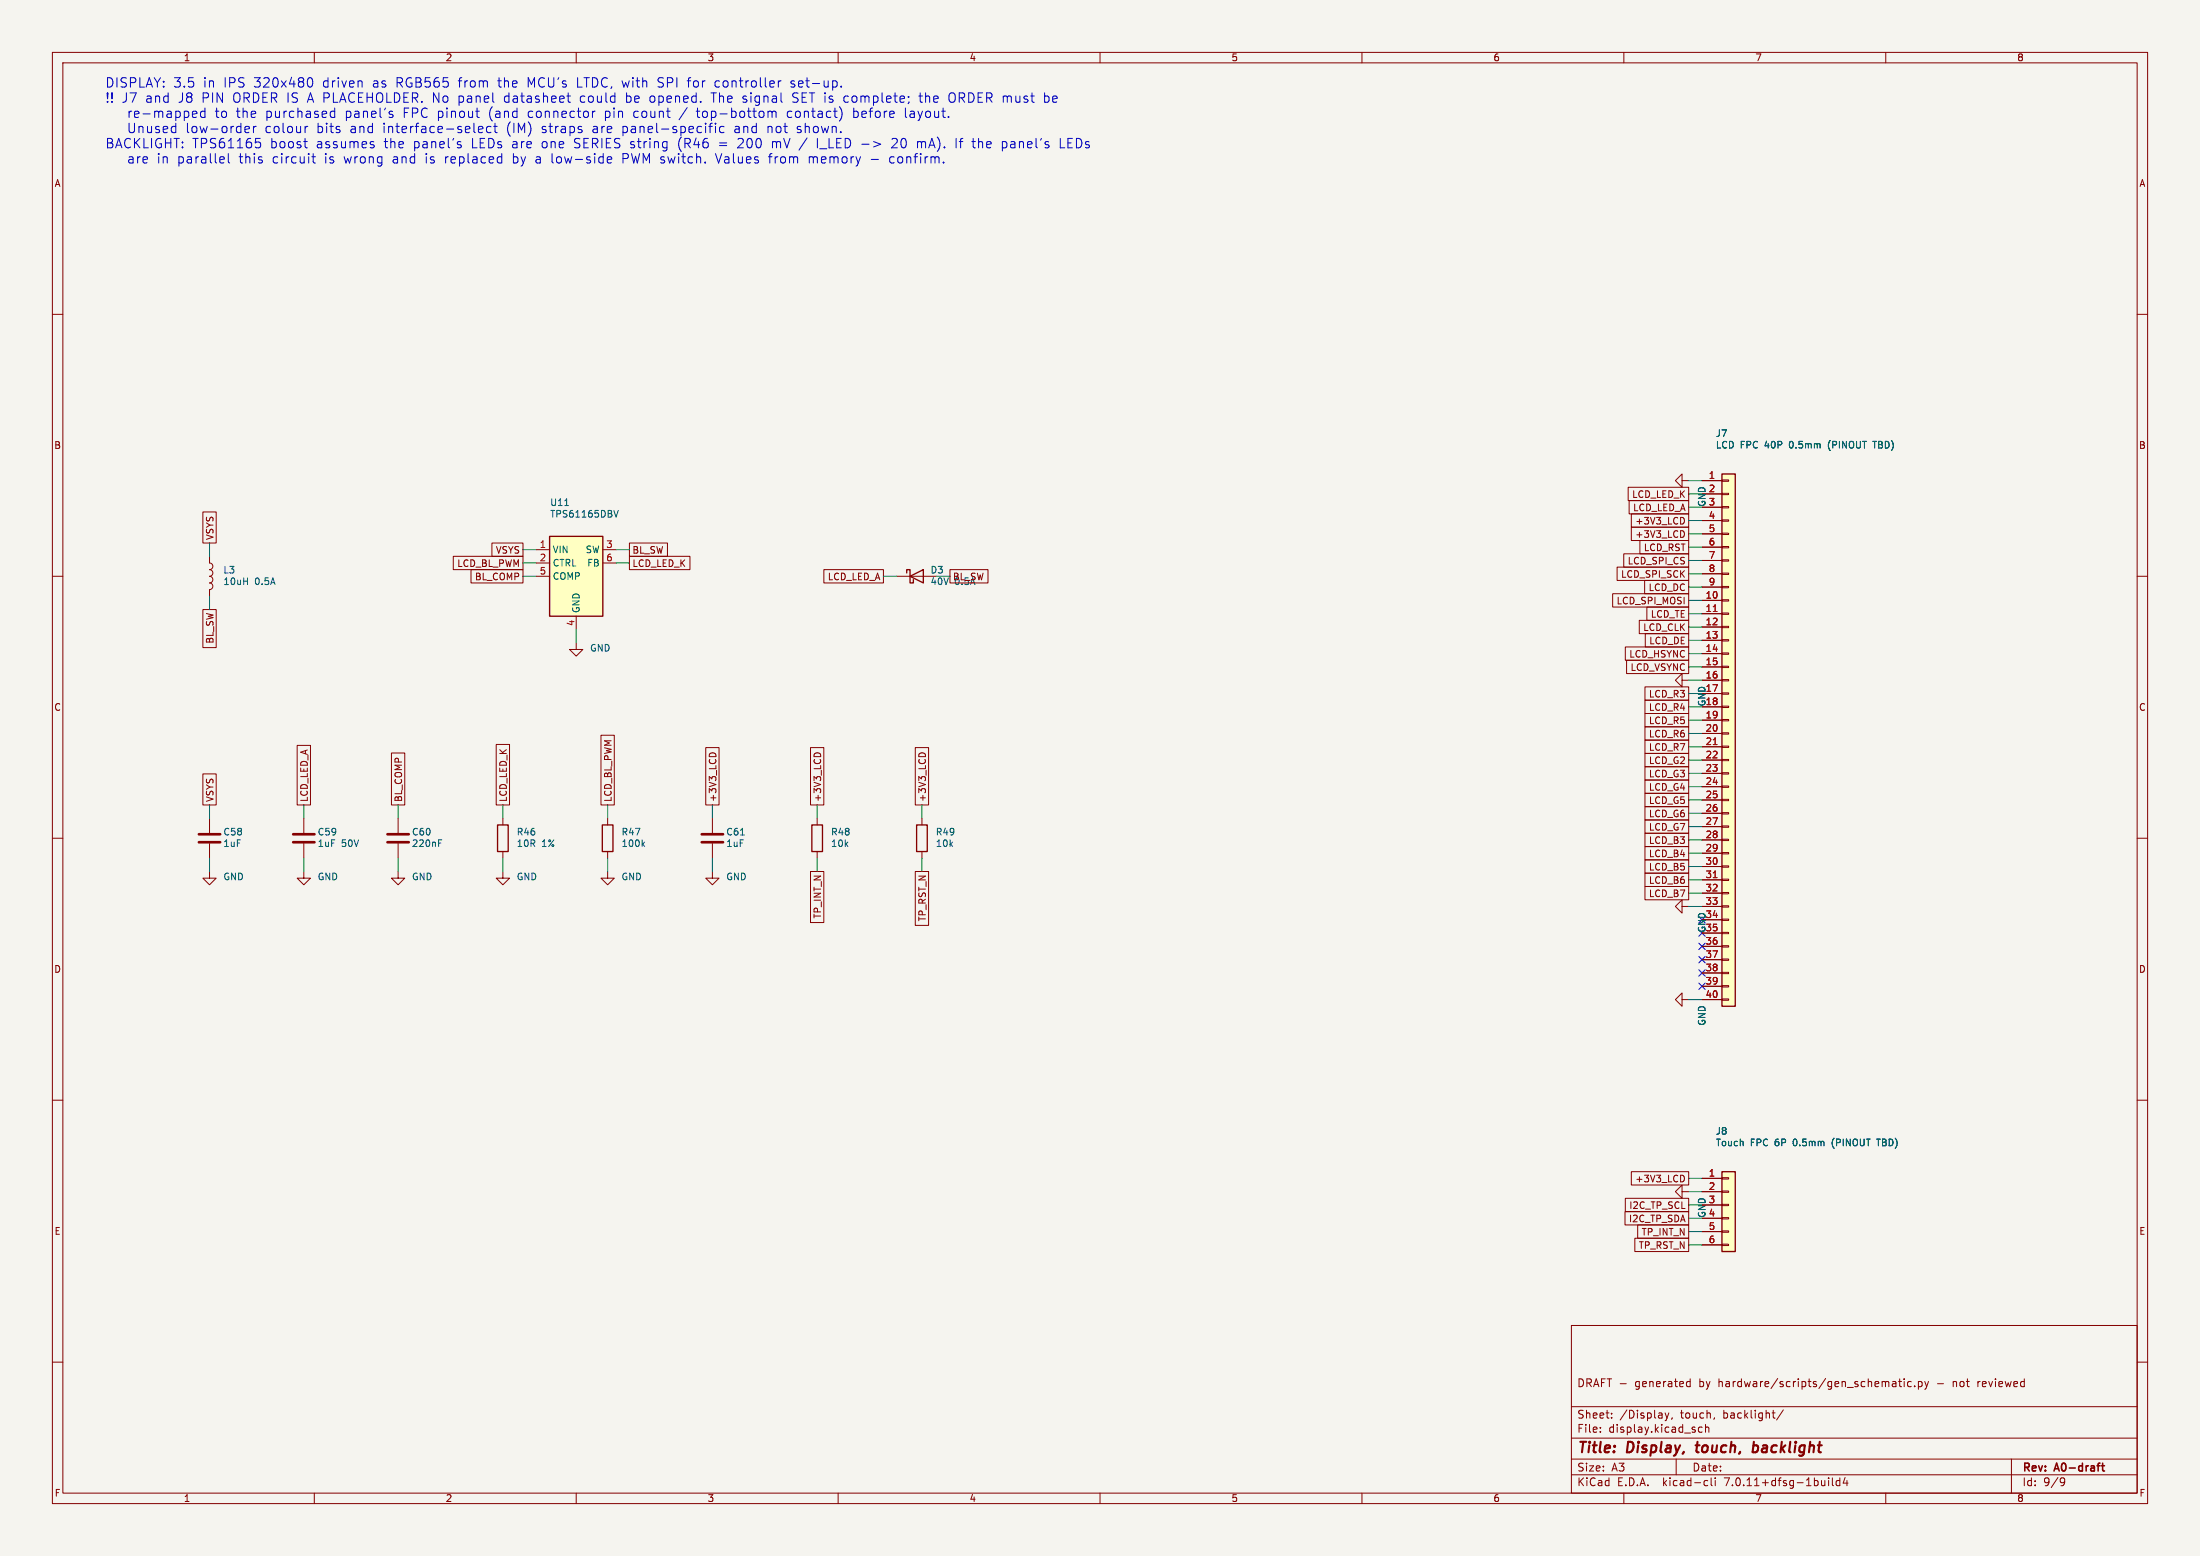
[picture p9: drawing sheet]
<svg xmlns="http://www.w3.org/2000/svg" width="420mm" height="297mm" viewBox="0 0 420 297" stroke-linecap="round" stroke-linejoin="round" font-family="sans-serif">
<path d="M0 0h420v297h-420z" fill="#f5f4ef" stroke="#f5f4ef" stroke-width=".19"/>
<g fill="none" stroke="#840000" stroke-width=".19">
<path d="M10 10h400v277h-400zM12 12h396v273h-396zM60 10v2M110 10v2M160 10v2M210 10v2M260 10v2M310 10v2M360 10v2M10 60h2M408 60h2M38.7 97.7h2.6v6h-2.6z"/>
<path d="M310.8 93h11.6v2.6h-11.6zM311 95.5h11.4v2.6h-11.4zM311.4 98.1h11v2.5h-11zM321.1 91.7v-1.2l-1.3 1.2 1.3 1.3v-1.3h1.3M321.1 98.8a.68 .68 0 0 1 .5 .6 .68 .68 0 0 1-.5 .6M324.9 91.7h3.8M324.9 94.3h3.8M324.9 96.8h3.8M324.9 99.4h3.8M328.7 99.2h1.3v.3h-1.3zM328.7 96.7h1.3v.2h-1.3zM328.7 94.2h1.3v.2h-1.3z"/>
<path d="M328.7 91.6h1.3v.3h-1.3zM10 110h2M38.7 116.4h2.6v7.2h-2.6zM40 106.2v1.3a.64 .64 0 0 1 .6 .6 .64 .64 0 0 1-.6 .6 .64 .64 0 0 1 .6 .7 .64 .64 0 0 1-.6 .6 .64 .64 0 0 1 .6 .6 .64 .64 0 0 1-.6 .7 .64 .64 0 0 1 .6 .6 .64 .64 0 0 1-.6 .6v1.3M86.5 106.2h13.3v2.5h-13.3zM89.9 108.7h9.9v2.6h-9.9zM93.9 103.6h5.9v2.6h-5.9zM102.4 110h2.5M102.4 104.9h2.5M102.4 107.5h2.5M110 117.6v2.6M115.1 104.9h2.5"/>
<path d="M115.1 107.5h2.5M120.2 106.2h11.5v2.5h-11.5zM120.2 103.6h7.2v2.6h-7.2zM157.3 108.7h11.3v2.6h-11.3zM171.2 110h7.6M181.3 108.7h7.3v2.6h-7.3zM307.9 113.3h14.5v2.6h-14.5zM308.7 108.2h13.7v2.6h-13.7zM310 105.7h12.4v2.6h-12.4zM311.4 100.6h11v2.6h-11zM312.9 118.4h9.5v2.6h-9.5zM313.1 103.2h9.3v2.5h-9.3z"/>
<path d="M314 110.8h8.4v2.5h-8.4zM314.4 115.9h8v2.5h-8zM321.1 101.3a.68 .68 0 0 1 .5 .6 .68 .68 0 0 1-.5 .7M324.9 114.6h3.8M324.9 117.1h3.8M324.9 119.7h3.8M324.9 101.9h3.8M324.9 104.4h3.8M324.9 107h3.8M324.9 109.5h3.8M324.9 112.1h3.8M328.7 119.6h1.3v.2h-1.3z"/>
<path d="M328.7 117h1.3v.3h-1.3zM328.7 114.5h1.3v.2h-1.3zM328.7 111.9h1.3v.3h-1.3zM328.7 109.4h1.3v.2h-1.3zM328.7 106.9h1.3v.2h-1.3zM328.7 104.3h1.3v.3h-1.3zM328.7 101.8h1.3v.2h-1.3zM408 110h2M110 122.7v1.3h1.3l-1.3 1.2-1.3-1.2h1.3M310.3 123.5h12.1v2.5h-12.1zM310.5 126h11.9v2.6h-11.9zM314 138.7h8.4v2.6h-8.4z"/>
<path d="M314 136.2h8.4v2.5h-8.4zM314 133.6h8.4v2.6h-8.4zM314 131.1h8.4v2.6h-8.4zM314.1 120.9h8.3v2.6h-8.3zM321.1 129.8v-1.2l-1.3 1.2 1.3 1.3v-1.3h1.3M324.9 122.2h3.8M324.9 124.8h3.8M324.9 127.3h3.8M324.9 129.8h3.8M324.9 132.4h3.8M324.9 134.9h3.8M324.9 137.5h3.8"/>
<path d="M324.9 140h3.8M328.7 139.9h1.3v.2h-1.3zM328.7 137.3h1.3v.3h-1.3zM328.7 134.8h1.3v.2h-1.3zM328.7 132.3h1.3v.2h-1.3zM328.7 129.7h1.3v.3h-1.3zM328.7 127.2h1.3v.2h-1.3zM328.7 124.6h1.3v.3h-1.3zM328.7 122.1h1.3v.2h-1.3zM10 160h2M38.7 147.7h2.6v5.9h-2.6zM40 156.2v2.8"/>
<path d="M56.7 142.3h2.6v11.3h-2.6zM58 156.2v2.8M74.7 143.7h2.6v9.9h-2.6zM76 156.2v2.8M94.7 142.1h2.6v11.5h-2.6zM96 156.2v1.3M114.7 140.3h2.6v13.3h-2.6zM116 156.2v1.3M134.7 142.7h2.6v10.9h-2.6zM135.5 143.9l.4-.2 .7 .2M136 156.2v2.8M154.7 142.7h2.6v10.9h-2.6z"/>
<path d="M155.5 143.9l.4-.2 .7 .2M156 156.2v1.3M174.7 142.7h2.6v10.9h-2.6zM175.5 143.9l.4-.2 .7 .2M176 156.2v1.3M314 141.3h8.4v2.5h-8.4zM314 151.4h8.4v2.6h-8.4zM314 154h8.4v2.5h-8.4zM314 156.5h8.4v2.6h-8.4zM314 159h8.4v2.6h-8.4zM314 148.9h8.4v2.5h-8.4zM314 146.3h8.4v2.6h-8.4z"/>
<path d="M314 143.8h8.4v2.6h-8.4zM324.9 142.5h3.8M324.9 145.1h3.8M324.9 147.6h3.8M324.9 150.2h3.8M324.9 152.7h3.8M324.9 155.2h3.8M324.9 157.8h3.8M328.7 157.7h1.3v.2h-1.3zM328.7 155.1h1.3v.3h-1.3zM328.7 152.6h1.3v.2h-1.3zM328.7 150h1.3v.3h-1.3z"/>
<path d="M328.7 147.5h1.3v.2h-1.3zM328.7 145h1.3v.2h-1.3zM328.7 142.4h1.3v.3h-1.3zM408 160h2M40 166.3v1.3h1.3l-1.3 1.3-1.3-1.3h1.3M40 161v2.8M58 166.3v1.3h1.3l-1.3 1.3-1.3-1.3h1.3M58 161v2.8M76 166.3v1.3h1.3l-1.3 1.3-1.3-1.3h1.3M76 161v2.8M96 166.3v1.3h1.3l-1.3 1.3-1.3-1.3h1.3M96 162.5v1.3"/>
<path d="M116 166.3v1.3h1.3l-1.3 1.3-1.3-1.3h1.3M116 162.5v1.3M136 166.3v1.3h1.3l-1.3 1.3-1.3-1.3h1.3M136 161v2.8M154.7 166.3h2.6v9.8h-2.6zM156 162.5v1.3M174.7 166.3h2.6v10.3h-2.6zM176 162.5v1.3M314 161.6h8.4v2.5h-8.4zM314 164.1h8.4v2.6h-8.4zM314 166.7h8.4v2.5h-8.4zM314 169.2h8.4v2.6h-8.4z"/>
<path d="M321.1 173v-1.3l-1.3 1.3 1.3 1.3v-1.3h1.3M324.9 160.3h3.8M324.9 162.9h3.8M324.9 165.4h3.8M324.9 167.9h3.8M324.9 170.5h3.8M324.9 173h3.8M324.9 175.6h3.8M324.9 178.1h3.8M328.7 178h1.3v.2h-1.3zM328.7 175.4h1.3v.3h-1.3zM328.7 172.9h1.3v.2h-1.3z"/>
<path d="M328.7 170.4h1.3v.2h-1.3zM328.7 167.8h1.3v.3h-1.3zM328.7 165.3h1.3v.2h-1.3zM328.7 162.7h1.3v.3h-1.3zM328.7 160.2h1.3v.2h-1.3zM321.1 190.8v-1.3l-1.3 1.3 1.3 1.3v-1.3h1.3M324.9 180.6h3.8M324.9 183.2h3.8M324.9 185.7h3.8M324.9 188.3h3.8M324.9 190.8h3.8M328.7 190.7h1.3v.2h-1.3z"/>
<path d="M328.7 188.1h1.3v.3h-1.3zM328.7 185.6h1.3v.2h-1.3zM328.7 183.1h1.3v.2h-1.3zM328.7 180.5h1.3v.3h-1.3zM10 210h2M408 210h2M310.2 231.3h12.2v2.5h-12.2zM310.3 228.7h12.1v2.6h-12.1zM311.4 223.6h11v2.6h-11zM312.1 236.3h10.3v2.6h-10.3zM312.6 233.8h9.8v2.6h-9.8zM321.1 227.5v-1.3l-1.3 1.3 1.3 1.2v-1.2h1.3"/>
<path d="M321.1 224.3a.68 .68 0 0 1 .5 .7 .68 .68 0 0 1-.5 .6M324.9 224.9h3.8M324.9 227.5h3.8M324.9 230h3.8M324.9 232.5h3.8M324.9 235.1h3.8M324.9 237.6h3.8M328.7 237.5h1.3v.2h-1.3zM328.7 235h1.3v.2h-1.3zM328.7 232.4h1.3v.3h-1.3zM328.7 229.9h1.3v.2h-1.3zM328.7 227.3h1.3v.3h-1.3z"/>
<path d="M328.7 224.8h1.3v.2h-1.3zM10 260h2M300 253h108v32h-108zM408 260h2M300 278.5h108M300 274.5h108M300 268.5h108M305.5 273.2v.2M305.5 272.5v.1M307.7 270.5v.2M307.7 269.8v.1M309.3 264.1h1.1"/>
<path d="M317.9 269.7l.3 1M318.2 270.7l-.3 .5M318.6 269.7l-.4 1M319.2 270.6l-.1 .3M320 278.5v3M322.1 264.6h.6M322.1 263.8h.6M322.7 263.2v1.5M324.9 272.5l-.4-.1-.3 .3 .2 .6h.5M325.6 272.5l.2-.1 .4 .1v.9M325.6 271.9v1.5M327.3 270.6l-.1 .3"/>
<path d="M338.3 269.7h.6M338.6 270.6l.3 .1M340.4 269.1l-1.2 1.9M361.7 263.7l.2 .2v.8M361.9 264l-.5 .1M361.9 264.6l-.5 .1M362.4 263.7h.6M362.7 263.2v1.3l.3 .2M363.5 263.2v.1M363.5 263.7v1M364.9 263.8l-.5-.1-.2 .3 .1 .6h.6M365.5 264.5v.2"/>
<path d="M366.2 263.8l.5-.1 .2 .3-.1 .6h-.6M366.2 263.7v1.5M367.4 263.7l.4 1M367.8 264.7l-.4 .5M368.2 263.7l-.4 1M377.6 263.7v1M377.7 263.8l-.1 .2M384 278.5v6.5M60 285v2M110 285v2M160 285v2M210 285v2"/>
<path d="M260 285v2M300 281.5h108M310 285v2M325.6 282.6l.4 .1M326 283.5l-.4 .1M326.7 282.1v1.3l.2 .2M327.4 282.1v.1M327.4 282.6v1M349.1 282.1v.1M349.1 282.6v1M349.8 282.1v1.3l.2 .2M351.2 282.7l-.4-.1-.3 .3 .2 .6h.5"/>
<path d="M351.2 282.1v1.5M352.2 282l-.3 1.1h.9M352.6 282.6v1M360 285v2M393.6 282.1l.5 .1a.99 .99 0 0 1-.4 1.4h-.3M394.2 282.7l-.3 .3h-.3"/>
</g>
<path d="M401.2 279.8h.6M401.4 279.3v1.3l.4 .2" fill="none" stroke="#840000" stroke-width=".3"/>
<path d="M323.7 275.9h.8M324.1 275.2l-.3 1.7 .3 .3M334.7 276h.8M334.8 275.2l-.2 2M335.5 277a.67 .67 0 0 1-.9 .1" fill="none" stroke="#840000" stroke-width=".4"/>
<g fill="#ffffc2" stroke="#ffffc2" stroke-width=".19">
<path d="M328.7 90.5h2.6v101.6h-2.6z"/>
<path d="M104.9 102.4h10.2v15.2h-10.2z"/>
<path d="M328.7 223.7h2.6v15.2h-2.6z"/>
</g>
<path d="M328.7 90.5h2.6v101.6h-2.6zM104.9 102.4h10.2v15.2h-10.2zM173.1 109.4v-.7h.6v2.6h.7v-.7M173.7 110l2.6-1.3v2.6zM95 157.5h2v5h-2zM115 157.5h2v5h-2zM155 157.5h2v5h-2zM175 157.5h2v5h-2zM328.7 223.7h2.6v15.2h-2.6z" fill="none" stroke="#840000" stroke-width=".25"/>
<path d="M327.1 116.7h.7M327.1 142.1h.7M327.1 167.5h.7" fill="none" stroke="#a90000" stroke-width=".19"/>
<path d="M107.8 96.5h.7M117.2 97.4l.4 1.3 .4-1.3M357.5 84.2h.7M141.4 159.4h.7M83.7 160.9h.5M83.7 160.3h.6M122.7 161.1l.4 .5M123.1 160.7l-.5 .5M358.2 217.4h.8" fill="none" stroke="#006464" stroke-width=".19"/>
<path d="M38 159.2h4M56 159.2h4M74 159.2h4M134 159.2h4M38 160.8h4M56 160.8h4M74 160.8h4M134 160.8h4" fill="none" stroke="#840000" stroke-width=".51"/>
<g fill="none" stroke="#0000c2" stroke-width=".19">
<path d="M58.9 14.9l.4-.1a1.12 1.12 0 0 1 0 1.8l-.4-.1M108.2 18.3h.7M108.7 19.5h.2M119.6 17.7v1.8M119.6 19.4l.2 .1M119.8 18.3l-.2 .1M124.2 18.4l-.1 .3v.5l.1 .2M125.6 16.5l.3 .1M125.7 15v.5M131.2 15.4h.7M135.7 17.7h1.1M136.8 15.4l-.3 .4v.5l.3 .3"/>
<path d="M149.1 15.4l-.4 .2M151 16.5l.5 .1M151.3 19.4l.7 .1M151.3 18.2l.2 .3 .5 .2M151.5 15.4h-.3l-.2 .3 .1 .2 .4 .1M160.6 16.5v.1M161.3 19.4l.5 .1M161.8 18.3l-.5 .1M175.4 18.3h.7M175.7 17.7v1.6l.1 .1 .3 .1M181.2 19.3a.61 .61 0 0 0 .9 .1M182.1 17.8a.61 .61 0 0 0-.9 .2"/>
<path d="M199.4 18.4l.5-.1 .4 .4v.5l-.2 .2h-.7M199.4 17.7v1.8M37 21.2l.5 .1 .1 .4-.9 .1M37.5 22.3l-.5 .1M39.1 21.3l-.5-.1-.3 .4v.5l.1 .2h.7M39.1 20.6v1.8M43.6 29.3v1.6l.2 .2M46.8 25.2h.7M46.8 24.2l.6-.1 .1 .1 .1 .3-.8 .2M48.4 24.1v1.2M48.8 26.4h.9M48.9 24.1l-.3 .1-.2 .3"/>
<path d="M49 27.1h.4l.4 .3-.1 .6-.3 .2h-.4M58 27h.7M58.5 28.2h.2M58.6 24.1l-.2 .1M59.5 29.9h.7M59.8 29.3v1.6l.1 .1 .3 .1M63.4 21.2l.5 .1M63.9 22.3l-.5 .1M63.9 20.6v1.8M71.2 27.6l.2 .3-.2 .3M71.2 27l.2 .1M74.8 21.8l.2 .3-.2 .3"/>
<path d="M74.8 21.2l.2 .1M87.6 27.6l.4 .1 .1 .3-.3 .2h-.3M87.6 27l.4 .1M91.3 25.1l.3 .2 .5-.1M91.3 24.4l.3-.3h.3l.3 .3v.1l-.9 .2M93.2 24.1l-.3 .4v.5l.3 .3 .5-.1M93.6 24.1l.1 .1M94.5 23.5v1.6l.1 .1 .3 .1M98 29.3v1.8M98 31l.2 .1M98.2 29.9l-.2 .1M102.6 29.9l-.2 .1"/>
<path d="M102.6 30.4a.35 .35 0 0 0-.3 .4 .35 .35 0 0 0 .3 .3M113.6 21.2l-.3 .1M116.7 31l-.5 .1M116.7 30l.1 .3-.9 .2M118.9 29.3v1.8M118.9 30.3h.7M121.1 21.4v.9M131.2 20.5l-1.6 2.4M133.2 20.6v1.6l.2 .2M136.6 29.3l.6 1.8 .6-1.8M136.6 24.1v1.2M137.7 24.1l-.3 .4v.5l.3 .3 .5-.1"/>
<path d="M138 24.1l.2 .1M140.4 24.7v.5M141.8 27.2l-1 1h1.1M146.6 24.1v1.2M146.7 29.9h.7M146.9 24.1l-.3 .2M147.3 21.3l.1 .2M147.4 29.3l-.4 .1v.2v1.5M147.4 21.5v.9M147.5 27v1.2M147.5 21.3l-.1 .2M147.7 27l-.2 .2"/>
<path d="M148.1 21.3l.1 1.1M150.6 21.2l-.3 .4v.5l.3 .3M152.2 25.2l.5 .1M152.4 24.1l-.2 .3 .2 .3M154.5 30.1l.5-.2 .3 .3M154.5 29.9v1.2M156 26.4v1.8M163 22.3l.5 .1M163 20.6v1.8M163.2 21.2l-.2 .1M166.3 30.4h1.4M170.7 30l-.5-.1-.4 .4v.5l.2 .2h.7"/>
<path d="M171 26.4h-.5l-.2 .2M171.2 27.2l-1 1h1.1M172.8 20.6v1.6l.3 .2M175.2 27v1.2M175.8 27.1l-.4-.1-.2 .2M182.5 26.4v1.8M183.1 27h.7M185.5 27h.7M186 28.2h.2M191.5 27l.5 .1 .2 .3-.1 .6-.6 .2M202.4 26.4v1.8h.9"/>
</g>
<g fill="none" stroke="#009600" stroke-width=".19">
<path d="M322.4 91.7h2.5M322.4 99.4h2.5M322.4 96.8h2.5M322.4 94.3h2.5M40 103.7v2.5M40 113.8v2.6M99.8 104.9h2.6M99.8 110h2.6M99.8 107.5h2.6M117.6 104.9h2.6M117.6 107.5h2.6M168.6 110h2.6"/>
<path d="M178.8 110h2.5M322.4 114.6h2.5M322.4 119.7h2.5M322.4 117.1h2.5M322.4 101.9h2.5M322.4 104.4h2.5M322.4 112.1h2.5M322.4 109.5h2.5M322.4 107h2.5M110 120.2v2.5M322.4 132.4h2.5M322.4 137.5h2.5"/>
<path d="M322.4 134.9h2.5M322.4 129.8h2.5M322.4 127.3h2.5M322.4 124.8h2.5M322.4 140h2.5M322.4 122.2h2.5M40 153.6v2.6M58 153.6v2.6M76 153.6v2.6M96 153.6v2.6M116 153.6v2.6M136 153.6v2.6"/>
<path d="M156 153.6v2.6M176 153.6v2.6M322.4 155.2h2.5M322.4 157.8h2.5M322.4 150.2h2.5M322.4 142.5h2.5M322.4 152.7h2.5M322.4 147.6h2.5M322.4 145.1h2.5M40 163.8v2.5M58 163.8v2.5M76 163.8v2.5"/>
<path d="M96 163.8v2.5M116 163.8v2.5M136 163.8v2.5M156 163.8v2.5M176 163.8v2.5M322.4 165.4h2.5M322.4 173h2.5M322.4 170.5h2.5M322.4 167.9h2.5M322.4 162.9h2.5M322.4 160.3h2.5M322.4 190.8h2.5"/>
<path d="M322.4 232.5h2.5M322.4 235.1h2.5M322.4 227.5h2.5M322.4 237.6h2.5M322.4 224.9h2.5M322.4 230h2.5"/>
</g>
<path d="M324.3 177.5l1.2 1.2M325.5 177.5l-1.2 1.2M324.3 180l1.2 1.2M324.3 182.6l1.2 1.2M324.3 185.1l1.2 1.2M324.3 187.7l1.2 1.2M325.5 180l-1.2 1.2M325.5 182.6l-1.2 1.2M325.5 185.1l-1.2 1.2M325.5 187.7l-1.2 1.2" fill="none" stroke="#000084" stroke-width=".19"/>
<g font-size="2.8" fill="#840000">
<text x="301" y="277.9">Title:</text>
<text x="310.6" y="277.9">Display,</text>
<text x="324.7" y="277.9">touch,</text>
<text x="336.2" y="277.9">backlight</text>
</g>
<g font-size="2.5" fill="#0000c2">
<text x="20" y="17">DISPLAY: 3.5</text>
<text x="38.8" y="17">in</text>
<text x="42.7" y="17">IPS</text>
<text x="48.6" y="17">320x480</text>
<text x="61.8" y="17">driven</text>
<text x="71.4" y="17">as</text>
<text x="76" y="17">RGB565</text>
<text x="88" y="17">from</text>
<text x="95.6" y="17">the</text>
<text x="101.3" y="17">MCU's</text>
<text x="110.8" y="17">LTDC, with</text>
<text x="126.4" y="17">SPI</text>
<text x="132.3" y="17">for</text>
<text x="137.5" y="17">controller</text>
<text x="152.1" y="17">set-up.</text>
<text x="20" y="19.9">!!</text>
<text x="23.2" y="19.9">J7</text>
<text x="24.4" y="22.8">re-mapped</text>
<text x="27.7" y="19.9">and</text>
<text x="34.1" y="19.9">J8</text>
<text x="38.6" y="19.9">PIN</text>
<text x="41.2" y="22.8">to</text>
<text x="44.7" y="19.9">ORDER IS A PLACEHOLDER. No</text>
<text x="45.3" y="22.8">the</text>
<text x="51" y="22.8">purchased</text>
<text x="66.3" y="22.8">panel's</text>
<text x="77.4" y="22.8">FPC pinout</text>
<text x="88.1" y="19.9">panel</text>
<text x="93.9" y="22.8">(and</text>
<text x="96.9" y="19.9">datasheet</text>
<text x="101.5" y="22.8">connector</text>
<text x="111.5" y="19.9">could</text>
<text x="116.2" y="22.8">pin</text>
<text x="120.3" y="19.9">be</text>
<text x="121.8" y="22.8">count</text>
<text x="125" y="19.9">opened.</text>
<text x="134.1" y="22.8">top-bottom</text>
<text x="136.9" y="19.9">The signal</text>
<text x="151.4" y="22.8">contact)</text>
<text x="152.5" y="19.9">SET is</text>
<text x="162.5" y="19.9">complete;</text>
<text x="164.1" y="22.8">before</text>
<text x="174.1" y="22.8">layout.</text>
<text x="177.1" y="19.9">the</text>
<text x="182.8" y="19.9">ORDER must</text>
<text x="201.1" y="19.9">be</text>
<text x="20" y="28.6">BACKLIGHT: TPS61165</text>
<text x="24.4" y="25.7">Unused</text>
<text x="35.6" y="25.7">low-order</text>
<text x="50.8" y="25.7">colour</text>
<text x="51.6" y="28.6">boost</text>
<text x="60.4" y="28.6">assumes</text>
<text x="60.8" y="25.7">bits</text>
<text x="67.2" y="25.7">and</text>
<text x="73.4" y="28.6">the</text>
<text x="73.6" y="25.7">interface-select</text>
<text x="79.1" y="28.6">panel's</text>
<text x="90.3" y="28.6">LEDs are</text>
<text x="97.2" y="25.7">(IM)</text>
<text x="103.8" y="28.6">one</text>
<text x="104" y="25.7">straps</text>
<text x="110.1" y="28.6">SERIES string</text>
<text x="113.8" y="25.7">are</text>
<text x="119.6" y="25.7">panel-specific</text>
<text x="130.1" y="28.6">(R46</text>
<text x="138" y="28.6">=</text>
<text x="141.1" y="25.7">and</text>
<text x="141.7" y="28.6">200</text>
<text x="147.4" y="25.7">not</text>
<text x="148.3" y="28.6">mV /</text>
<text x="153.2" y="25.7">shown.</text>
<text x="157.1" y="28.6">I_LED -&gt;</text>
<text x="171.6" y="28.6">20</text>
<text x="176.5" y="28.6">mA).</text>
<text x="183.9" y="28.6">If</text>
<text x="187.3" y="28.6">the</text>
<text x="193" y="28.6">panel's</text>
<text x="204.1" y="28.6">LEDs</text>
<text x="24.4" y="31.5">are</text>
<text x="30.2" y="31.5">in</text>
<text x="34.1" y="31.5">parallel</text>
<text x="46" y="31.5">this</text>
<text x="52.4" y="31.5">circuit</text>
<text x="62.4" y="31.5">is</text>
<text x="66.2" y="31.5">wrong</text>
<text x="75.6" y="31.5">and</text>
<text x="81.9" y="31.5">is</text>
<text x="85.7" y="31.5">replaced</text>
<text x="98.7" y="31.5">by</text>
<text x="103.2" y="31.5">a low-side</text>
<text x="120" y="31.5">PWM switch.</text>
<text x="138.1" y="31.5">Values</text>
<text x="148.3" y="31.5">from</text>
<text x="155.9" y="31.5">memory</text>
<text x="171.5" y="31.5">confirm.</text>
</g>
<g font-size="2.1" fill="#840000">
<text x="301" y="265">DRAFT -</text>
<text x="312.2" y="265">generated</text>
<text x="324.5" y="265">by</text>
<text x="328.3" y="265">hardware/scripts/gen_schematic.py</text>
<text x="370.2" y="265">-</text>
<text x="373.4" y="265">not</text>
<text x="378.2" y="265">reviewed</text>
<text x="301" y="273.7">File:</text>
<text x="301" y="271">Sheet:</text>
<text x="307.1" y="273.7">display.kicad_sch</text>
<text x="309.2" y="271">/Display,</text>
<text x="320.9" y="271">touch,</text>
<text x="329.1" y="271">backlight/</text>
<text x="301" y="281.1">Size:</text>
<text x="307.6" y="281.1">A3</text>
<text x="323" y="281.1">Date:</text>
<text x="386" y="281.3">Rev:</text>
<text x="392.4" y="281.3">A0-draft</text>
<text x="301" y="283.9">KiCad</text>
<text x="308.7" y="283.9">E.D.A.</text>
<text x="317.6" y="283.9">kicad-cli</text>
<text x="329.5" y="283.9">7.0.11+dfsg-1build4</text>
<text x="386" y="283.9">Id:</text>
<text x="390.1" y="283.9">9/9</text>
</g>
<g font-size="1.8" fill="#840000">
<text x="35" y="11.9">1</text>
<text x="85" y="11.9">2</text>
<text x="135" y="11.9">3</text>
<text x="185" y="11.9">4</text>
<text x="235" y="11.9">5</text>
<text x="285" y="11.9">6</text>
<text x="335" y="11.9">7</text>
<text x="385" y="11.9">8</text>
<text x="10.3" y="35.9">A</text>
<text x="408.3" y="35.9">A</text>
<text x="10.3" y="85.9">B</text>
<text x="408.2" y="85.9">B</text>
<text x="311.5" y="95.2">LCD_LED_K</text>
<text x="311.7" y="97.8">LCD_LED_A</text>
<text x="312.1" y="100.3">+3V3_LCD</text>
<text x="41" y="103.2" transform="rotate(-90 41 103.2)">VSYS</text>
<text x="94.6" y="105.9">VSYS</text>
<text x="120.6" y="105.9">BL_SW</text>
<text x="310.6" y="107.9">LCD_SPI_CS</text>
<text x="312.1" y="102.9">+3V3_LCD</text>
<text x="313.7" y="105.4">LCD_RST</text>
<text x="87.2" y="108.4">LCD_BL_PWM</text>
<text x="90.6" y="111">BL_COMP</text>
<text x="120.6" y="108.4">LCD_LED_K</text>
<text x="157.9" y="111">LCD_LED_A</text>
<text x="181.8" y="111">BL_SW</text>
<text x="182.2" y="111.9">0.5A</text>
<text x="309.4" y="110.5">LCD_SPI_SCK</text>
<text x="314.6" y="113">LCD_DC</text>
<text x="308.5" y="115.6">LCD_SPI_MOSI</text>
<text x="315" y="118.1">LCD_TE</text>
<text x="41" y="123" transform="rotate(-90 41 123)">BL_SW</text>
<text x="310.9" y="125.7">LCD_HSYNC</text>
<text x="313.6" y="120.6">LCD_CLK</text>
<text x="314.7" y="123.2">LCD_DE</text>
<text x="311.2" y="128.3">LCD_VSYNC</text>
<text x="10.3" y="135.9">C</text>
<text x="314.7" y="135.9">LCD_R4</text>
<text x="314.7" y="133.3">LCD_R3</text>
<text x="408.2" y="135.9">C</text>
<text x="314.7" y="141">LCD_R6</text>
<text x="314.7" y="143.5">LCD_R7</text>
<text x="314.7" y="138.4">LCD_R5</text>
<text x="314.7" y="148.6">LCD_G3</text>
<text x="314.7" y="146">LCD_G2</text>
<text x="41" y="153.2" transform="rotate(-90 41 153.2)">VSYS</text>
<text x="59" y="153.2" transform="rotate(-90 59 153.2)">LCD_LED_A</text>
<text x="77" y="153.2" transform="rotate(-90 77 153.2)">BL_COMP</text>
<text x="97" y="153.2" transform="rotate(-90 97 153.2)">LCD_LED_K</text>
<text x="117" y="153.2" transform="rotate(-90 117 153.2)">LCD_BL_PWM</text>
<text x="137" y="153.2" transform="rotate(-90 137 153.2)">+3V3_LCD</text>
<text x="157" y="153.2" transform="rotate(-90 157 153.2)">+3V3_LCD</text>
<text x="177" y="153.2" transform="rotate(-90 177 153.2)">+3V3_LCD</text>
<text x="314.7" y="153.7">LCD_G5</text>
<text x="314.7" y="151.1">LCD_G4</text>
<text x="314.7" y="156.2">LCD_G6</text>
<text x="314.7" y="158.7">LCD_G7</text>
<text x="314.7" y="161.3">LCD_B3</text>
<text x="314.7" y="163.8">LCD_B4</text>
<text x="314.7" y="166.4">LCD_B5</text>
<text x="314.7" y="168.9">LCD_B6</text>
<text x="314.7" y="171.4">LCD_B7</text>
<text x="157" y="175.4" transform="rotate(-90 157 175.4)">TP_INT_N</text>
<text x="177" y="176" transform="rotate(-90 177 176)">TP_RST_N</text>
<text x="10.3" y="185.9">D</text>
<text x="408.2" y="185.9">D</text>
<text x="312.1" y="225.9">+3V3_LCD</text>
<text x="310.9" y="233.5">I2C_TP_SDA</text>
<text x="310.9" y="231">I2C_TP_SCL</text>
<text x="10.3" y="235.9">E</text>
<text x="312.8" y="238.6">TP_RST_N</text>
<text x="313.3" y="236">TP_INT_N</text>
<text x="408.3" y="235.9">E</text>
<text x="10.3" y="285.9">F</text>
<text x="35" y="286.9">1</text>
<text x="85" y="286.9">2</text>
<text x="135" y="286.9">3</text>
<text x="185" y="286.9">4</text>
<text x="235" y="286.9">5</text>
<text x="285" y="286.9">6</text>
<text x="335" y="286.9">7</text>
<text x="385" y="286.9">8</text>
<text x="408.3" y="285.9">F</text>
</g>
<g font-size="1.8" fill="#006464">
<text x="327.5" y="83.6">J7</text>
<text x="327.5" y="85.8">LCD FPC</text>
<text x="337" y="85.8">40P</text>
<text x="341.9" y="85.8">0.5mm</text>
<text x="349.4" y="85.8">(PINOUT</text>
<text x="358.3" y="85.8">TBD)</text>
<text x="104.9" y="96.8">U11</text>
<text x="104.9" y="99">TPS61165DBV</text>
<text x="325.8" y="96.8" transform="rotate(-90 325.8 96.8)">GND</text>
<text x="105.4" y="105.8">VIN</text>
<text x="111.7" y="105.8">SW</text>
<text x="42.5" y="109.7">L3</text>
<text x="42.5" y="111.9">10uH</text>
<text x="48.6" y="111.9">0.5A</text>
<text x="105.4" y="108.3">CTRL</text>
<text x="105.4" y="110.9">COMP</text>
<text x="112" y="108.3">FB</text>
<text x="177.5" y="109.7">D3</text>
<text x="177.5" y="111.9">40V</text>
<text x="110.9" y="117.1" transform="rotate(-90 110.9 117.1)">GND</text>
<text x="112.5" y="124.6">GND</text>
<text x="325.5" y="132.1">17</text>
<text x="325.5" y="134.7">18</text>
<text x="325.8" y="134.9" transform="rotate(-90 325.8 134.9)">GND</text>
<text x="42.5" y="159.7">C58</text>
<text x="42.5" y="161.9">1uF</text>
<text x="60.5" y="159.7">C59</text>
<text x="60.5" y="161.9">1uF</text>
<text x="65.2" y="161.9">50V</text>
<text x="78.5" y="159.7">C60</text>
<text x="78.5" y="161.9">220nF</text>
<text x="98.5" y="161.9">10R</text>
<text x="98.5" y="159.7">R46</text>
<text x="103.4" y="161.9">1%</text>
<text x="118.5" y="159.7">R47</text>
<text x="118.5" y="161.9">100k</text>
<text x="138.5" y="161.9">1uF</text>
<text x="138.5" y="159.7">C61</text>
<text x="158.5" y="159.7">R48</text>
<text x="158.5" y="161.9">10k</text>
<text x="178.5" y="159.7">R49</text>
<text x="178.5" y="161.9">10k</text>
<text x="42.5" y="168.2">GND</text>
<text x="60.5" y="168.2">GND</text>
<text x="78.5" y="168.2">GND</text>
<text x="98.5" y="168.2">GND</text>
<text x="118.5" y="168.2">GND</text>
<text x="138.5" y="168.2">GND</text>
<text x="325.8" y="178.1" transform="rotate(-90 325.8 178.1)">GND</text>
<text x="325.8" y="195.9" transform="rotate(-90 325.8 195.9)">GND</text>
<text x="327.5" y="216.8">J8</text>
<text x="327.5" y="219">Touch</text>
<text x="334.1" y="219">FPC</text>
<text x="338.9" y="219">6P</text>
<text x="342.6" y="219">0.5mm</text>
<text x="350.2" y="219">(PINOUT</text>
<text x="359" y="219">TBD)</text>
<text x="325.8" y="232.5" transform="rotate(-90 325.8 232.5)">GND</text>
</g>
<g font-size="1.8" fill="#a90000">
<text x="326.1" y="91.5">1</text>
<text x="326.1" y="94">2</text>
<text x="326.1" y="96.6">3</text>
<text x="326.1" y="99.1">4</text>
<text x="326.1" y="101.6">5</text>
<text x="102.9" y="104.7">1</text>
<text x="102.9" y="107.2">2</text>
<text x="115.6" y="104.7">3</text>
<text x="115.6" y="107.2">6</text>
<text x="326.1" y="104.2">6</text>
<text x="326.1" y="106.7">7</text>
<text x="102.9" y="109.7">5</text>
<text x="326.1" y="109.3">8</text>
<text x="326.1" y="111.8">9</text>
<text x="109.7" y="119.6" transform="rotate(-90 109.7 119.6)">4</text>
<text x="325.5" y="114.3">10</text>
<text x="325.5" y="116.9">11</text>
<text x="325.5" y="119.4">12</text>
<text x="325.5" y="122">13</text>
<text x="325.5" y="124.5">14</text>
<text x="325.5" y="127">15</text>
<text x="325.5" y="129.6">16</text>
<text x="325.5" y="137.2">19</text>
<text x="325.5" y="139.7">20</text>
<text x="325.5" y="142.3">21</text>
<text x="325.5" y="144.8">22</text>
<text x="325.5" y="147.4">23</text>
<text x="325.5" y="149.9">24</text>
<text x="325.5" y="152.4">25</text>
<text x="325.5" y="155">26</text>
<text x="325.5" y="157.5">27</text>
<text x="325.5" y="160.1">28</text>
<text x="325.5" y="162.6">29</text>
<text x="325.5" y="165.1">30</text>
<text x="325.5" y="167.7">31</text>
<text x="325.5" y="170.2">32</text>
<text x="325.5" y="172.8">33</text>
<text x="325.5" y="175.3">34</text>
<text x="325.5" y="177.8">35</text>
<text x="325.5" y="180.4">36</text>
<text x="325.5" y="182.9">37</text>
<text x="325.5" y="185.5">38</text>
<text x="325.5" y="188">39</text>
<text x="325.5" y="190.5">40</text>
<text x="326.1" y="224.7">1</text>
<text x="326.1" y="227.2">2</text>
<text x="326.1" y="229.7">3</text>
<text x="326.1" y="232.3">4</text>
<text x="326.1" y="234.8">5</text>
<text x="326.1" y="237.4">6</text>
</g>
</svg>
